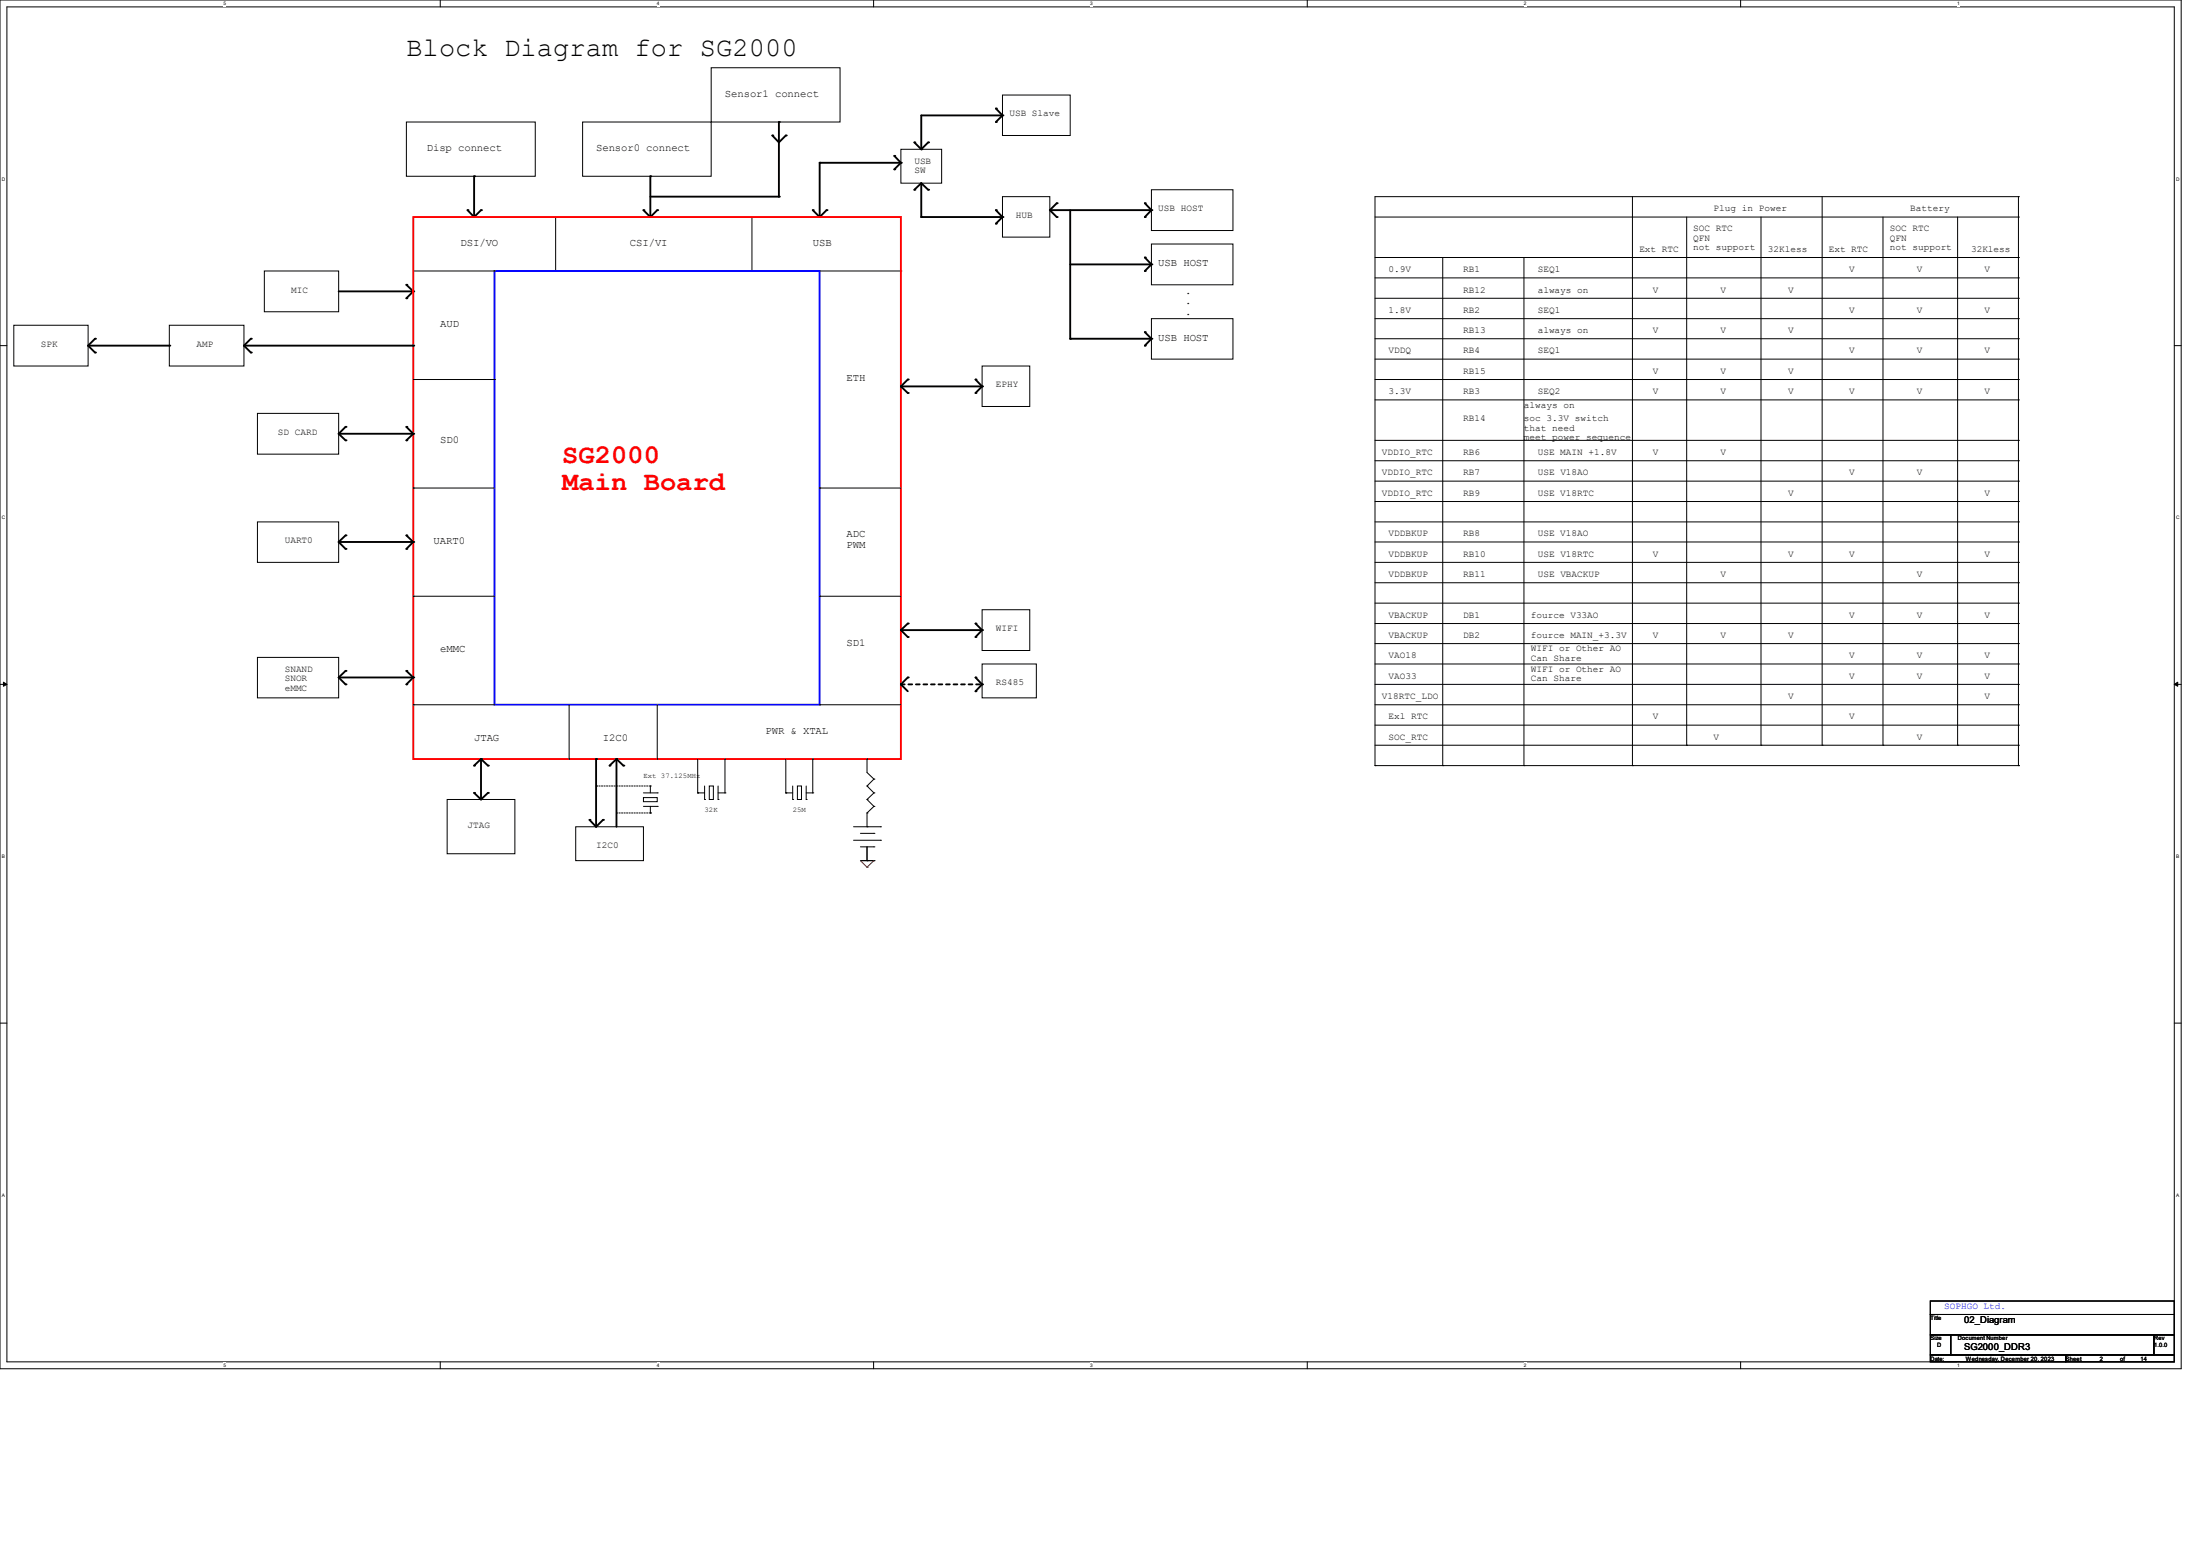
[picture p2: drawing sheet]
<svg xmlns="http://www.w3.org/2000/svg" width="297mm" height="210mm" viewBox="0 0 297 210" stroke-linecap="round" stroke-linejoin="round" font-family="sans-serif">
<path d="M0 0h294.5v184.7h-294.5zM.9 .9h292.6v182.9h-292.6z" fill="none" stroke="#000" stroke-width=".14"/>
<g fill="#fff">
<path d="M30.2 .1h.3v.7h-.3z"/>
<path d="M30.2 183.9h.3v.8h-.3z"/>
</g>
<path d="M59.4 0v.9M59.4 183.8v.9" fill="none" stroke="#000" stroke-width=".14"/>
<g fill="#fff">
<path d="M88.7 .1h.3v.7h-.3z"/>
<path d="M88.7 183.9h.3v.8h-.3z"/>
</g>
<path d="M117.9 0v.9M117.9 183.8v.9" fill="none" stroke="#000" stroke-width=".14"/>
<g fill="#fff">
<path d="M147.2 .1h.3v.7h-.3z"/>
<path d="M147.2 183.9h.3v.8h-.3z"/>
</g>
<path d="M176.5 0v.9M176.5 183.8v.9" fill="none" stroke="#000" stroke-width=".14"/>
<g fill="#fff">
<path d="M205.7 .1h.4v.7h-.4z"/>
<path d="M205.7 183.9h.4v.8h-.4z"/>
</g>
<path d="M235 0v.9M235 183.8v.9" fill="none" stroke="#000" stroke-width=".14"/>
<g fill="#fff">
<path d="M264.2 .1h.4v.7h-.4z"/>
<path d="M264.2 183.9h.4v.8h-.4z"/>
<path d="M.3 23.8h.4v.7h-.4z"/>
<path d="M293.8 23.8h.5v.7h-.5z"/>
<path d="M.3 69.5h.4v.7h-.4z"/>
<path d="M293.8 69.5h.5v.7h-.5z"/>
</g>
<path d="M0 46.7h.9M293.5 46.7h1" fill="none" stroke="#000" stroke-width=".14"/>
<g fill="#fff">
<path d="M.3 115.2h.4v.8h-.4z"/>
<path d="M293.8 115.2h.4v.8h-.4z"/>
</g>
<path d="M0 92.4h.9M293.5 92.4h1" fill="none" stroke="#000" stroke-width=".14"/>
<path d="M.5 92.1l.4 .3-.4 .2zM293.5 92.4l.5-.3v.5z" fill="#000" stroke="#000" stroke-width=".14"/>
<g fill="#fff">
<path d="M.3 161h.3v.7h-.3z"/>
<path d="M293.8 161h.4v.7h-.4z"/>
</g>
<g fill="none" stroke="#000" stroke-width=".14">
<path d="M54.9 16.5h17.4v7.3h-17.4zM78.7 16.5h17.3v7.3h-17.3zM96 9.1h17.4v7.4h-17.4zM135.3 12.8h9.2v5.5h-9.2zM35.7 36.6h10v5.5h-10zM55.8 36.6h11M66.8 36.6h.1M75 36.6h.1M75 29.3v7.3M101.5 36.6h.1M101.5 29.3v7.3M110.7 36.6h10.9"/>
<path d="M121.6 20.2h5.5v4.5h-5.5zM121.6 36.6h.1M135.3 26.5h6.4v5.5h-6.4zM155.4 25.6h11.1v5.5h-11.1zM155.4 32.9h11.1v5.5h-11.1zM185.6 29.3h86.9M185.6 34.8h86.9M185.6 37.5h86.9M194.8 34.8v68.5M205.7 34.8v68.5M220.4 26.5v76.8M227.7 29.3v71.3"/>
<path d="M237.7 29.3v71.3M246 26.5v74.1M254.2 29.3v71.3M264.3 29.3v71.3M272.5 26.5h.1M272.5 29.3h.1M272.5 34.8h.1M272.5 37.5h.1M272.5 26.5h-86.9v76.8M272.5 26.5v76.8M1.9 43.9h10v5.5h-10zM22.9 43.9h10v5.5h-10z"/>
<path d="M34.8 55.8h10.9v5.5h-10.9zM55.8 51.2h11M66.8 51.2h.1M132.6 49.4h6.4v5.5h-6.4zM155.4 43h11.1v5.5h-11.1zM185.6 40.3h86.9M185.6 43h86.9M185.6 45.7h86.9M185.6 48.5h86.9M185.6 51.2h86.9M185.6 54h86.9M185.6 59.4h86.9"/>
<path d="M272.5 40.3h.1M272.5 43h.1M272.5 45.7h.1M272.5 48.5h.1M272.5 51.2h.1M272.5 54h.1M272.5 59.4h.1M34.8 70.4h10.9v5.5h-10.9zM55.8 65.9h.1M55.8 65.9h11M110.7 65.9h.1M110.7 65.9h10.9"/>
<path d="M185.6 62.2h86.9M185.6 64.9h86.9M185.6 67.7h86.9M185.6 70.4h86.9M185.6 73.2h86.9M185.6 75.9h86.9M185.6 78.7h86.9M272.5 62.2h.1M272.5 64.9h.1M272.5 67.7h.1M272.5 70.4h.1M272.5 73.2h.1"/>
<path d="M272.5 75.9h.1M272.5 78.7h.1M34.8 88.7h10.9v5.5h-10.9zM55.8 80.5h.1M55.8 95.1h.1M55.8 80.5h11M55.8 95.1h11M76.8 95.1v7.3M88.7 95.1v7.3M110.7 80.5h.1M110.7 95.1h.1M110.7 80.5h10.9"/>
<path d="M110.7 95.1h10.9M132.6 89.6h7.3v4.6h-7.3zM132.6 82.3h6.4v5.5h-6.4zM185.6 81.4h86.9M185.6 84.2h86.9M185.6 86.9h86.9M185.6 89.6h86.9M185.6 92.4h86.9M185.6 95.1h86.9M185.6 97.9h86.9M272.5 81.4h.1M272.5 84.2h.1"/>
<path d="M272.5 86.9h.1M272.5 89.6h.1M272.5 92.4h.1M272.5 95.1h.1M272.5 97.9h.1M60.4 107.9h9.1v7.3h-9.1zM76.8 102.4h.1M77.7 111.6h9.2v4.6h-9.2zM80.5 106.1h.1M80.5 106.1h7.3M83.2 109.7h4.6M86.9 107.7h1.8v.5h-1.8z"/>
<path d="M86.9 107h1.8M86.9 108.8h1.8M87.8 109.7h.1M87.8 106.1h.1M87.8 106.1v.9M87.8 108.8v.9M88.7 102.4h.1M88.7 108.8h.1M88.7 107h.1M94.2 107h.1M94.2 107h.9M94.2 102.4v4.6"/>
<path d="M95.1 107.9h.1M95.1 106.1v1.8M95.8 106.1h.5v1.8h-.5zM96.9 107.9h.1M96.9 107h1M96.9 106.1v1.8M97.9 107h.1M97.9 102.4h.1M97.9 102.4v4.6M106.1 107h.1M106.1 102.4v4.6M106.1 107h.9"/>
<path d="M107 107.9h.1M107 106.1v1.8M107.7 106.1h.5v1.8h-.5zM108.8 107.9h.1M108.8 107h.9M108.8 106.1v1.8M109.7 107h.1M109.7 102.4h.1M109.7 102.4v4.6M115.2 111.6h3.7M115.2 113.4h3.7M116.2 112.5h1.8"/>
<path d="M116.2 114.3h1.8M116.2 116.2h1.8M117.1 102.4h.1M117.1 106.1h.1M117.1 107.9h.1M117.1 109.7h.1M117.1 111.6h.1M117.1 116.2h.1M117.1 102.4v1.9l.9 .9M117.1 109.7v1.9M117.1 114.3v1.9M117.1 106.1l.9 .9"/>
<path d="M117.1 107.9l.9 .9M118 105.2h.1M118 107h.1M118 108.8h.1M118 112.5h.1M118 114.3h.1M118 116.2h.1M118 105.2l-.9 .9M118 107l-.9 .9M118 108.8l-.9 .9M118.9 111.6h.1M118.9 113.4h.1"/>
<path d="M185.6 103.3h.1M185.6 100.6h86.9M185.6 103.3h86.9M194.8 103.3h.1M205.7 103.3h.1M220.4 103.3h.1M227.7 100.6h.1M237.7 100.6h.1M246 100.6h.1M254.2 100.6h.1M264.3 100.6h.1M272.5 103.3h.1"/>
<path d="M272.5 100.6h.1M0 138.1h.9M293.5 138.1h1M260.6 175.6h32.9v1.8h-32.9zM260.6 177.4h32.9v2.8h-32.9zM260.6 180.2h2.8v2.7h-2.8zM260.6 182.9h18.3v.9h-18.3zM263.4 180.2h27.4v2.7h-27.4zM278.9 182.9h14.6v.9h-14.6zM290.8 180.2h2.7v2.7h-2.7z"/>
</g>
<g fill="none" stroke="#000" stroke-width=".25">
<path d="M104.3 18.3h.1M104.3 18.3l.9 .9 .9-.9M105.2 16.5h.1M105.2 16.5v10M106.1 18.3h.1M123.4 19.2h.1M123.4 19.2l1 1M125.3 19.2h.1M125.3 19.2l-.9 1M134.5 14.6h.1M134.5 16.5h.1M134.5 14.6l.8 1"/>
<path d="M135.3 15.6h.1M135.3 15.6h-10.9v4.6M135.3 15.6l-.8 .9M45.7 39.3h10.1M54.9 38.4h.1M54.9 38.4l.9 .9M55.8 39.3h.1M55.8 39.3l-.9 1M63.1 28.4h.1M63.1 28.4l.9 .9M64 23.8h.1M64 23.8v5.5"/>
<path d="M64.9 28.4h.1M64.9 28.4l-.9 .9M86.9 28.4h.1M86.9 28.4l.9 .9M87.8 23.8h.1M87.8 26.5h17.4M87.8 23.8v5.5M88.7 28.4h.1M88.7 28.4l-.9 .9M105.2 26.5h.1M109.7 28.4h.1M109.7 28.4l1 .9"/>
<path d="M110.7 22h.1M110.7 22h10.9M110.7 22v7.3M111.6 28.4h.1M111.6 28.4l-.9 .9M120.7 21h.1M120.7 22.9h.1M120.7 21l.9 1M121.6 22h.1M121.6 22l-.9 .9M123.4 25.6h.1M124.4 20.2h.1"/>
<path d="M124.4 29.3h.1M124.4 24.7v4.6M124.4 24.7l.9 .9M124.4 24.7l-1 .9M124.4 29.3h10.9M125.3 25.6h.1M134.5 28.4h.1M134.5 30.2h.1M134.5 28.4l.8 .9M135.3 29.3h.1M135.3 29.3l-.8 .9M141.7 28.4l1 .9"/>
<path d="M141.7 28.4h13.7M142.7 27.4h.1M142.7 29.3h.1M142.7 27.4l-1 1M144.5 28.4v17.3M144.5 35.7h10.9M154.6 27.4h.1M154.6 29.3h.1M154.6 34.8h.1M154.6 36.6h.1M154.6 27.4l.8 1M154.6 34.8l.8 .9"/>
<path d="M155.4 28.4h.1M155.4 35.7h.1M155.4 28.4l-.8 .9M155.4 35.7l-.8 .9M11.9 46.7l.9 .9M11.9 46.7h11M12.8 45.7h.1M12.8 47.6h.1M12.8 45.7l-.9 1M22.9 46.7h.1M32.9 46.7h22.9M32.9 46.7l1 .9"/>
<path d="M33.9 45.7h.1M33.9 47.6h.1M33.9 45.7l-1 1M45.7 58.5l1 .9M45.7 58.5h10.1M46.7 57.6h.1M46.7 59.4h.1M46.7 57.6l-1 .9M54.9 40.3h.1M54.9 57.6h.1M54.9 59.4h.1M54.9 57.6l.9 .9"/>
<path d="M55.8 46.7h.1M55.8 58.5h.1M55.8 58.5l-.9 .9M121.6 52.2h11M121.6 52.2l1 .8M122.6 51.2h.1M122.6 53h.1M122.6 51.2l-1 1M131.7 51.2h.1M131.7 53h.1M131.7 51.2l.9 1M132.6 52.2h.1"/>
<path d="M132.6 52.2l-.9 .8M144.5 45.7h.1M144.5 45.7h10.9M154.6 44.8h.1M154.6 46.7h.1M154.6 44.8l.8 .9M155.4 45.7h.1M155.4 45.7l-.8 1M45.7 73.2l1 .9M45.7 73.2h10.1M46.7 72.3h.1M46.7 74.1h.1"/>
<path d="M46.7 72.3l-1 .9M54.9 72.3h.1M54.9 74.1h.1M54.9 72.3l.9 .9M55.8 73.2h.1M55.8 73.2l-.9 .9M45.7 91.4l1 1M45.7 91.4h10.1M46.7 90.6h.1M46.7 92.4h.1M46.7 90.6l-1 .8M54.9 90.6h.1"/>
<path d="M54.9 92.4h.1M54.9 90.6l.9 .8M55.8 91.4h.1M55.8 91.4l-.9 1M121.6 92.4h.1M121.6 85h11M121.6 85l1 1M121.6 92.4l1 .9M122.6 84.2h.1M122.6 86h.1M122.6 91.4h.1M122.6 84.2l-1 .8"/>
<path d="M122.6 91.4l-1 1M131.7 84.2h.1M131.7 86h.1M131.7 91.4h.1M131.7 93.3h.1M131.7 84.2l.9 .8M131.7 91.4l.9 1-.9 .9M132.6 85h.1M132.6 85l-.9 1M64 107h.1M64 103.3h.1M64 107l.9 .9"/>
<path d="M64.9 102.4h.1M64.9 102.4v5.5M64.9 102.4l-.9 .9M64.9 102.4l1 .9M65.9 107h.1M65.9 103.3h.1M65.9 107l-1 .9M79.6 110.7h.1M79.6 110.7l.9 .9M80.5 102.4h.1M80.5 102.4v9.2M81.4 110.7h.1"/>
<path d="M81.4 110.7l-.9 .9M82.3 103.3h.1M83.2 102.4h.1M83.2 102.4v9.2M83.2 102.4l-.9 .9M83.2 102.4l1 .9M84.2 103.3h.1"/>
</g>
<path d="M66.8 36.6h43.9v58.5h-43.9z" fill="none" stroke="#00f" stroke-width=".25"/>
<path d="M55.8 29.3h65.8v73.1h-65.8z" fill="none" stroke="#f00" stroke-width=".25"/>
<path d="M121.6 92.4h11M132.6 92.4h.1" fill="none" stroke="#000" stroke-width=".25" stroke-dasharray=".5"/>
<path d="M116.2 116.2l.9 .9M117.1 117.1h.1M118 116.2l-.9 .9" fill="none" stroke="#800040" stroke-width=".14"/>
<text font-size="3.6" x="54.9" y="7.5">Block Diagram for SG2000</text>
<g font-size="3.6" fill="#f00">
<text x="75.9" y="62.4">SG2000</text>
<text x="75.9" y="66.1">Main Board</text>
</g>
<g font-size="1.4">
<text x="97.9" y="13.1">Sensor1 connect</text>
<text x="57.6" y="20.4">Disp connect</text>
<text x="80.5" y="20.4">Sensor0 connect</text>
<text x="62.2" y="33.2">DSI/VO</text>
<text x="85" y="33.2">CSI/VI</text>
<text x="109.7" y="33.2">USB</text>
<text x="156.4" y="35.9">USB HOST</text>
<text x="160" y="39.6">.</text>
<text x="160" y="41.1">.</text>
<text x="59.4" y="44.2">AUD</text>
<text x="156.4" y="46">USB HOST</text>
<text x="160" y="42.5">.</text>
<text x="114.3" y="51.5">ETH</text>
<text x="59.4" y="59.7">SD0</text>
<text x="58.5" y="73.4">UART0</text>
<text x="114.3" y="72.5">ADC</text>
<text x="114.3" y="74">PWM</text>
<text x="59.4" y="88.1">eMMC</text>
<text x="114.3" y="87.2">SD1</text>
<text x="64" y="99.9">JTAG</text>
<text x="81.4" y="99.9">I2C0</text>
<text x="103.3" y="99.1">PWR &amp; XTAL</text>
</g>
<g font-size="1.3">
<text x="136.3" y="15.7">USB Slave</text>
<text x="123.4" y="22.1">USB</text>
<text x="123.4" y="23.4">SW</text>
<text x="137.2" y="29.4">HUB</text>
<text x="156.4" y="28.5">USB HOST</text>
<text x="231.4" y="28.5">Plug in Power</text>
<text x="257.9" y="28.5">Battery</text>
<text x="221.3" y="34">Ext RTC</text>
<text x="228.6" y="31.2">SOC RTC</text>
<text x="228.6" y="32.5">QFN</text>
<text x="228.6" y="33.8">not support</text>
<text x="238.7" y="34">32Kless</text>
<text x="246.9" y="34">Ext RTC</text>
<text x="255.1" y="31.2">SOC RTC</text>
<text x="255.1" y="32.5">QFN</text>
<text x="255.1" y="33.8">not support</text>
<text x="266.1" y="34">32Kless</text>
<text x="39.3" y="39.5">MIC</text>
<text x="187.5" y="36.7">0.9V</text>
<text x="197.5" y="36.7">RB1</text>
<text x="197.5" y="39.5">RB12</text>
<text x="207.6" y="39.5">always on</text>
<text x="207.6" y="36.7">SEQ1</text>
<text x="223.1" y="39.5">V</text>
<text x="232.3" y="39.5">V</text>
<text x="241.4" y="39.5">V</text>
<text x="249.6" y="36.7">V</text>
<text x="258.8" y="36.7">V</text>
<text x="267.9" y="36.7">V</text>
<text x="5.5" y="46.8">SPK</text>
<text x="26.5" y="46.8">AMP</text>
<text x="187.5" y="42.2">1.8V</text>
<text x="187.5" y="47.7">VDDQ</text>
<text x="197.5" y="42.2">RB2</text>
<text x="197.5" y="47.7">RB4</text>
<text x="197.5" y="45">RB13</text>
<text x="207.6" y="45">always on</text>
<text x="207.6" y="42.2">SEQ1</text>
<text x="207.6" y="47.7">SEQ1</text>
<text x="223.1" y="45">V</text>
<text x="232.3" y="45">V</text>
<text x="241.4" y="45">V</text>
<text x="249.6" y="47.7">V</text>
<text x="249.6" y="42.2">V</text>
<text x="258.8" y="47.7">V</text>
<text x="258.8" y="42.2">V</text>
<text x="267.9" y="47.7">V</text>
<text x="267.9" y="42.2">V</text>
<text x="134.5" y="52.3">EPHY</text>
<text x="187.5" y="53.2">3.3V</text>
<text x="197.5" y="50.5">RB15</text>
<text x="197.5" y="53.2">RB3</text>
<text x="207.6" y="53.2">SEQ2</text>
<text x="223.1" y="53.2">V</text>
<text x="223.1" y="50.5">V</text>
<text x="232.3" y="53.2">V</text>
<text x="232.3" y="50.5">V</text>
<text x="241.4" y="53.2">V</text>
<text x="241.4" y="50.5">V</text>
<text x="249.6" y="53.2">V</text>
<text x="258.8" y="53.2">V</text>
<text x="267.9" y="53.2">V</text>
<text x="37.5" y="58.7">SD CARD</text>
<text x="197.5" y="56.9">RB14</text>
<text x="205.7" y="58.1">that need</text>
<text x="205.7" y="59.4">meet power sequence</text>
<text x="205.7" y="55">always on</text>
<text x="205.7" y="56.9">soc 3.3V switch</text>
<text x="186.6" y="61.4">VDDIO_RTC</text>
<text x="186.6" y="64.2">VDDIO_RTC</text>
<text x="197.5" y="64.2">RB7</text>
<text x="197.5" y="61.4">RB6</text>
<text x="207.6" y="61.4">USE MAIN +1.8V</text>
<text x="207.6" y="64.2">USE V18AO</text>
<text x="223.1" y="61.4">V</text>
<text x="232.3" y="61.4">V</text>
<text x="249.6" y="64.2">V</text>
<text x="258.8" y="64.2">V</text>
<text x="186.6" y="66.9">VDDIO_RTC</text>
<text x="197.5" y="66.9">RB9</text>
<text x="207.6" y="66.9">USE V18RTC</text>
<text x="241.4" y="66.9">V</text>
<text x="267.9" y="66.9">V</text>
<text x="38.4" y="73.3">UART0</text>
<text x="187.5" y="72.4">VDDBKUP</text>
<text x="187.5" y="75.1">VDDBKUP</text>
<text x="187.5" y="77.9">VDDBKUP</text>
<text x="197.5" y="72.4">RB8</text>
<text x="197.5" y="75.1">RB10</text>
<text x="197.5" y="77.9">RB11</text>
<text x="207.6" y="72.4">USE V18AO</text>
<text x="207.6" y="75.1">USE V18RTC</text>
<text x="207.6" y="77.9">USE VBACKUP</text>
<text x="223.1" y="75.1">V</text>
<text x="232.3" y="77.9">V</text>
<text x="241.4" y="75.1">V</text>
<text x="249.6" y="75.1">V</text>
<text x="258.8" y="77.9">V</text>
<text x="267.9" y="75.1">V</text>
<text x="187.5" y="83.4">VBACKUP</text>
<text x="197.5" y="83.4">DB1</text>
<text x="206.7" y="83.4">fource V33AO</text>
<text x="249.6" y="83.4">V</text>
<text x="258.8" y="83.4">V</text>
<text x="267.9" y="83.4">V</text>
<text x="134.5" y="85.2">WIFI</text>
<text x="187.5" y="88.9">VAO18</text>
<text x="187.5" y="86.1">VBACKUP</text>
<text x="197.5" y="86.1">DB2</text>
<text x="206.7" y="86.1">fource MAIN_+3.3V</text>
<text x="206.7" y="87.9">WIFI or Other AO</text>
<text x="206.7" y="89.2">Can Share</text>
<text x="223.1" y="86.1">V</text>
<text x="232.3" y="86.1">V</text>
<text x="241.4" y="86.1">V</text>
<text x="249.6" y="88.9">V</text>
<text x="258.8" y="88.9">V</text>
<text x="267.9" y="88.9">V</text>
<text x="38.4" y="90.7">SNAND</text>
<text x="38.4" y="91.9">SNOR</text>
<text x="38.4" y="93.2">eMMC</text>
<text x="134.5" y="92.5">RS485</text>
<text x="186.6" y="94.4">V18RTC_LDO</text>
<text x="187.5" y="91.6">VAO33</text>
<text x="206.7" y="90.7">WIFI or Other AO</text>
<text x="206.7" y="91.9">Can Share</text>
<text x="241.4" y="94.4">V</text>
<text x="249.6" y="91.6">V</text>
<text x="258.8" y="91.6">V</text>
<text x="267.9" y="91.6">V</text>
<text x="267.9" y="94.4">V</text>
<text x="187.5" y="97.1">Exl RTC</text>
<text x="187.5" y="99.8">SOC_RTC</text>
<text x="223.1" y="97.1">V</text>
<text x="231.4" y="99.8">V</text>
<text x="249.6" y="97.1">V</text>
<text x="258.8" y="99.8">V</text>
<text x="63.1" y="111.7">JTAG</text>
<text x="80.5" y="114.5">I2C0</text>
<text x="265.2" y="178.6">02_Diagram</text>
<text x="265.2" y="182.2">SG2000_DDR3</text>
</g>
<text font-size="1.3" fill="#00f" x="262.5" y="176.7">SOPHGO Ltd.</text>
<g font-size="1">
<text x="86.9" y="105.1">Ext 37.125MHz</text>
<text x="95.1" y="109.6">32K</text>
<text x="107" y="109.6">25M</text>
</g>
<g font-size=".8">
<text x="260.6" y="178.2">Title</text>
<text x="260.6" y="180.9">Size</text>
<text x="260.6" y="183.6">Date:</text>
<text x="261.5" y="181.8">D</text>
<text x="264.3" y="180.9">Document Number</text>
<text x="265.4" y="183.6">Wednesday, December 20, 2023</text>
<text x="278.9" y="183.6">Sheet</text>
<text x="283.5" y="183.6">2</text>
<text x="286.2" y="183.6">of</text>
<text x="289" y="183.6">14</text>
<text x="290.8" y="180.9">Rev</text>
<text x="290.8" y="181.8">1.0.0</text>
</g>
<g font-size=".6">
<text x="30.2" y=".7">5</text>
<text x="88.7" y=".7">4</text>
<text x="147.2" y=".7">3</text>
<text x="205.7" y=".7">2</text>
<text x="264.2" y=".7">1</text>
<text x=".3" y="24.4">D</text>
<text x="293.8" y="24.4">D</text>
<text x=".3" y="70.1">C</text>
<text x="293.8" y="70.1">C</text>
<text x=".3" y="115.8">B</text>
<text x="293.8" y="115.8">B</text>
<text x=".3" y="161.5">A</text>
<text x="293.8" y="161.5">A</text>
<text x="30.2" y="184.5">5</text>
<text x="88.7" y="184.5">4</text>
<text x="147.2" y="184.5">3</text>
<text x="205.7" y="184.5">2</text>
<text x="264.2" y="184.5">1</text>
</g>
</svg>
